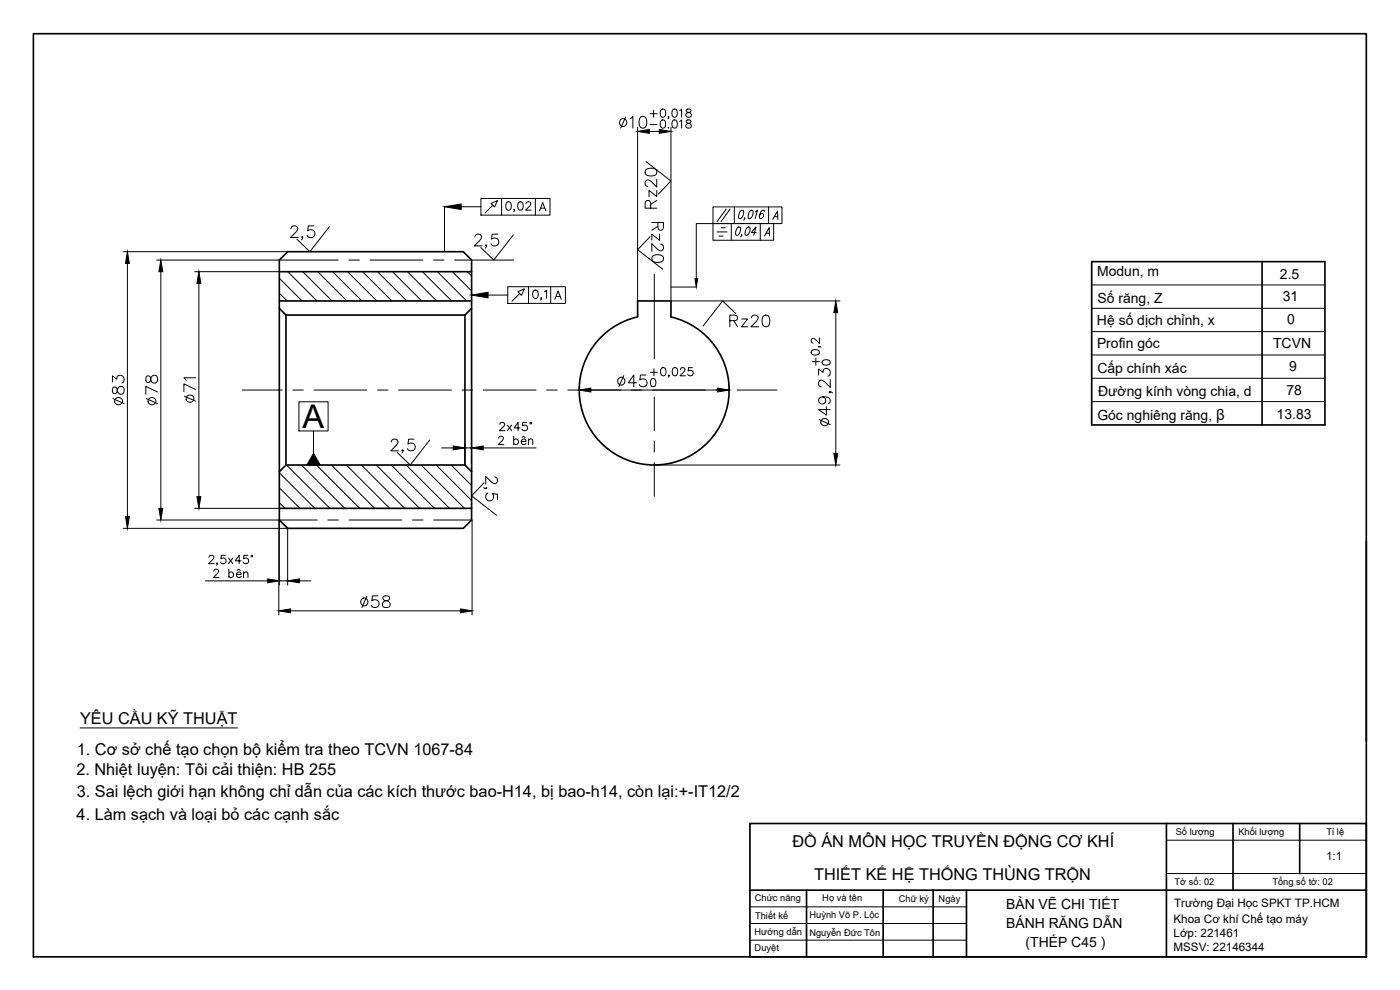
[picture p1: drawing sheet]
<svg xmlns="http://www.w3.org/2000/svg" width="420mm" height="297mm" viewBox="0 0 420 297" stroke-linecap="round" stroke-linejoin="round" font-family="sans-serif">
<!-- layer: CEN -->
<g fill="none" stroke="#000" stroke-width=".3">
<path d="M83.8 78h17.7M104.7 78h3.2M111 78h15.9M130.1 78h3.2M136.4 78h17.7M196.4 82.3v25.4M72.7 117h12M87.9 117h3.1M94.2 117h15.9M113.3 117h3.1M119.6 117h15.9M138.7 117h3.1"/>
<path d="M145 117h15.9M164.1 117h3.1M170.4 117h15.9M189.5 117h3.1M195.8 117h15.9M196.4 119.2v10.1M214.9 117h3.1M221.2 117h12M196.4 132.5v3.1M196.4 138.8v10.1M83.8 156h11.4M98.4 156h3.2"/>
<path d="M104.7 156h15.9M123.8 156h3.2M130.1 156h11.4"/>
</g>
<!-- layer: HAT -->
<g fill="none" stroke="#000" stroke-width=".3">
<path d="M83.8 88l2.4 2.3M83.8 83.5l6.8 6.8M86.4 81.5l8.7 8.8M90.9 81.5l8.7 8.8M95.3 81.5l8.8 8.8M99.8 81.5l8.8 8.8M104.3 81.5l8.8 8.8M108.8 81.5l8.8 8.8M113.3 81.5l8.8 8.8M117.8 81.5l8.8 8.8M122.3 81.5l8.8 8.8M126.8 81.5l8.8 8.8"/>
<path d="M131.3 81.5l8.7 8.8M135.8 81.5l5.7 5.8M140.3 81.5l1.2 1.3M86 139.5l13 13M90.5 139.5l13 13M95 139.5l13 13M99.5 139.5l13 13M103.9 139.5l13.1 13M108.4 139.5l13 13M112.9 139.5l13 13M117.4 139.5l13 13M121.9 139.5l13 13"/>
<path d="M126.4 139.5l13 13M130.9 139.5l10.6 10.7M135.4 139.5l6.1 6.2M83.8 150.8l1.7 1.7M83.8 146.3l6.2 6.2M83.8 141.8l10.7 10.7"/>
</g>
<!-- layer: BOL -->
<path d="M83.8 81.5h57.7M83.8 92.5v49M83.8 90.3h57.7M85.8 94.5l-2-2v-14.5l2.5-2.5h52.7l2.5 2.5v14.5l-2 2M85.8 94.5h53.7M85.8 94.5v45M139.5 94.5v45M141.5 92.5v49M191.4 95.1v-4.8h10v4.8a22.5 22.5 0 0 1 13.5 34.6 22.5 22.5 0 0 1-37.2 0 22.5 22.5 0 0 1 13.7-34.6M85.8 139.5l-2 2v14.5l2.5 2.5h52.7l2.5-2.5v-14.5l-2-2M85.8 139.5h53.7M83.8 152.5h57.7" fill="none" stroke="#000" stroke-width=".5"/>
<!-- layer: DIM -->
<g fill="none" stroke="#000" stroke-width=".3">
<path d="M187.8 35.1l-1.5 3.3M189.1 35.6l.8-.7v3.5M191.4 38.2v52.1M192.3 35.1a1.13 1.13 0 0 1 1.6 .5 2.89 2.89 0 0 1-.3 2.7 1.14 1.14 0 0 1-1.7-.5 2.85 2.85 0 0 1 .4-2.7zM194.9 39.4h3M195.1 34.1h2.1M195.1 37.4h2.1M196.2 33.1v2.1M198.5 32.8a.79 .79 0 0 1 1.2 .4 1.23 1.23 0 0 1-.9 2 1.56 1.56 0 0 1-.3-2.4zM198.5 36.1a.79 .79 0 0 1 1.2 .3 1.24 1.24 0 0 1-.9 2 1.57 1.57 0 0 1-.3-2.3zM200.6 38.2v.2l.1-.1M200.7 35h-.2h.2l-.2 .6"/>
<path d="M201.4 38.2v52.1h50.7M202 32.8a.79 .79 0 0 1 1.2 .4 1.23 1.23 0 0 1-.9 2 1.56 1.56 0 0 1-.3-2.4zM202 36.1a.79 .79 0 0 1 1.2 .3 1.24 1.24 0 0 1-.9 2 1.57 1.57 0 0 1-.3-2.3zM204 33.2l.6-.5v2.5M204 36.4l.6-.4v2.4M206.1 32.8a.49 .49 0 0 0 .2 .9 .88 .88 0 0 1 1 .3 .88 .88 0 0 1-.1 1l-.8 .2a.7 .7 0 0 1-.6-.8 .7 .7 0 0 1 .7-.6l.5-.1a.49 .49 0 0 0 .2-.9zM206.1 36.1a.5 .5 0 0 0 .2 .8 .88 .88 0 0 1 1 .4 .88 .88 0 0 1-.1 1l-.8 .1a.7 .7 0 0 1-.6-.7 .7 .7 0 0 1 .7-.7l.5-.1a.5 .5 0 0 0 .2-.8zM37 75.5h49.3M38.2 79v76M47 78h36.8M48.3 81.5v71M58.4 81.5h25.4"/>
<path d="M59.7 85v64M250.8 93.8v42.2M173.8 115.8v1.2M177.3 117h38M187.2 112.7l-1.5 3.3M191 114.9h-2.5l1.7-2.4v3.5M193.9 112.5h-1.7l-.2 1.5a1.23 1.23 0 0 1 1.9 0 1.23 1.23 0 0 1-.2 1.8 1.23 1.23 0 0 1-1.8-.4M195.2 111.7h2.1M195.6 113.7a.79 .79 0 0 1 1.1 .3 1.23 1.23 0 0 1-.8 2 1.56 1.56 0 0 1-.3-2.3zM196.3 110.7v2.1M198.6 110.4a.79 .79 0 0 1 1.2 .4 1.25 1.25 0 0 1-.9 2 1.55 1.55 0 0 1-.3-2.4zM200.8 112.6h-.2h.2l-.2 .6"/>
<path d="M202.1 110.4a.81 .81 0 0 1 1.2 .4 1.24 1.24 0 0 1-.9 2 1.57 1.57 0 0 1-.3-2.4zM204.2 110.9l.5-.6h.4l.5 .5-.4 .8-1.1 1.2h1.6M207.8 110.3h-1.2l-.1 1.1a.87 .87 0 0 1 1.3-.1 .87 .87 0 0 1-.1 1.3 .87 .87 0 0 1-1.3-.3M218.8 115.8v1.2M243.6 105.2a1.55 1.55 0 0 1 2.3 .4v.2a1.42 1.42 0 0 1-2.5 0zM243.8 108.5h2.1M244.8 107.5v2.1M245.7 112.6v-1.9l1.3 1a1.12 1.12 0 0 1 1.3-1.2 1.12 1.12 0 0 1 .9 1.6l-.2 .5-.5 .3M245.8 104v.2v-.2l.6 .2M245.9 101.4v1.6l-1.2-1.1-.8-.4-.3 .2-.2 .7 .6 .5M246.8 119.1a1.09 1.09 0 0 1 1 1.4 1.09 1.09 0 0 1-1.7 .5 1.09 1.09 0 0 1 .1-1.8 3.2 3.2 0 0 1 2.8 .4 1.05 1.05 0 0 1-.3 1.5M246.8 108.3a1.56 1.56 0 0 1 2.4 .3v.3a1.41 1.41 0 0 1-2.5 0z"/>
<path d="M249 117.6l.2 .1-.2 .2-.2-.2 .2-.1 .8 .3M249.2 113.9v2.3l-1.7-1.6a1.06 1.06 0 0 0-1.7-.2l-.1 1 .3 .5 .5 .2M132.5 134.4h3.5M139.5 133.1v6.4M139.5 134.4h2M141.5 133.1v8.4M145 134.4h15.9M149.6 131.5l.5-.6 .9 .2a.78 .78 0 0 1-.3 1.1l-1.2 1.2h1.7M150 127.3l.5-.6 .8 .3a.76 .76 0 0 1-.2 1l-1.2 1.2h1.7M152.3 127.6l1.3 1.6M153.6 127.6l-1.3 1.6M154.2 132.1a.8 .8 0 0 1 1.1-.1 .8 .8 0 0 1 0 1.2 .8 .8 0 0 1-1.1-.2"/>
<path d="M154.2 130.9v2.5M156.1 128.4h-1.8l1.2-1.7v2.5M156.4 132.4h1.5a.77 .77 0 0 0-1.1-.6 .77 .77 0 0 0-.3 1.2 .75 .75 0 0 0 1.4 0M156.7 131.3l.5-.4 .4 .4M158.1 126.7h-1.2l-.1 1.1a.88 .88 0 0 1 1.3 0 .88 .88 0 0 1-.1 1.3 .88 .88 0 0 1-1.3-.3M158.6 132.2l.6-.5 .6 .1 .1 1.6M158.6 131.7v1.7M196.4 139.5h55.7M245.8 125.9l3.4 1.5M248 122.1v2.5l-2.3-1.7h3.5M37 158.5h49.3v17M47 156h36.8v19.5"/>
<path d="M58.4 152.5h25.4M83.7 156v28.5M141.7 156v28.5M61.6 174.3h18.7M62.7 167.2l.5-.6 .7 .1 .3 .4-.4 .8-1.2 1.2h1.7M64.2 171.4l.4-.6h.5l.5 .5-.4 .8-1.2 1.2h1.7M65.2 169h-.2h.2l-.2 .6M67.6 166.6h-1.2l-.1 1.1a.88 .88 0 0 1 1.3 0 .88 .88 0 0 1-.1 1.3 .88 .88 0 0 1-1.3-.4M68.6 167.4l1.3 1.7M68.7 172a.8 .8 0 0 1 1.2-.1 .8 .8 0 0 1 0 1.1 .8 .8 0 0 1-1.2-.1M68.7 170.8v2.5M69.9 167.4l-1.3 1.7"/>
<path d="M71 172.3h1.4a.77 .77 0 0 0-1.1-.6 .77 .77 0 0 0-.2 1.2 .75 .75 0 0 0 1.3 0M71.2 171.1l.5-.3 .4 .3M72.4 168.3h-1.8l1.2-1.7v2.5M73.1 172.1l.6-.5 .6 .1 .1 1.6M73.1 171.6v1.7M74.4 166.6h-1.2l-.1 1.1a.88 .88 0 0 1 1.3 0 .88 .88 0 0 1-.1 1.3 .88 .88 0 0 1-1.3-.4M83.8 174.3h2.5M89.8 174.3h3.5M87.2 183.3h51"/>
<circle cx="187" cy="36.7" r="1.15"/>
<circle cx="186.5" cy="114.3" r="1.16"/>
<circle cx="159.3" cy="127" r=".24"/>
<circle cx="247.5" cy="126.6" r="1.15"/>
<circle cx="75.6" cy="166.8" r=".24"/>
</g>
<g fill="#000" stroke="#000" stroke-width=".3">
<path d="M191.4 39.4l3.5-.6v1.2zM197.9 38.8l3.5 .6-3.5 .6zM38.2 75.5l.6 3.5h-1.1zM48.3 78l.6 3.5h-1.2zM59.7 81.5l.6 3.5h-1.2zM250.8 90.3l.6 3.5h-1.1zM173.8 117l3.5-.6v1.2zM215.3 116.4l3.5 .6-3.5 .6zM136 133.8l3.5 .6-3.5 .6zM141.5 134.4l3.5-.6v1.2zM250.3 136h1.1l-.6 3.5zM37.7 155h1.1l-.6 3.5z"/>
<path d="M47.7 152.5h1.2l-.6 3.5zM59.1 149h1.2l-.6 3.5zM80.3 173.7l3.5 .6-3.5 .6zM86.3 174.3l3.5-.6v1.2zM83.7 183.3l3.5-.6v1.2zM138.2 182.7l3.5 .6-3.5 .6z"/>
</g>
<!-- layer: SYM -->
<g fill="none" stroke="#000" stroke-width=".3">
<path d="M144.3 59.5h20.8v5h-20.8zM150.5 59.5v5M160.7 59.5v5M193.9 48.5l7.5 5.8-3.8 3.9M98.8 68l-5.8 7.5-3.9-3.7M133.4 62v13.5M138.4 62h5.9M147.9 61.6l.5 .5 .9-1.9-1.9 .8 .5 .6-2.3 2.3M152.1 60.7a.82 .82 0 0 1 1.2 .3 1.26 1.26 0 0 1-.8 2.1 1.59 1.59 0 0 1-.4-2.4zM154 70.5l-5.8 7.5-3.9-3.7M154.4 62.9h-.2h.2l-.2 .6M155.7 60.7a.81 .81 0 0 1 1.2 .3 1.26 1.26 0 0 1-.8 2.1 1.6 1.6 0 0 1-.4-2.4z"/>
<path d="M157.9 61.1l.4-.5 .9 .2a.78 .78 0 0 1-.3 1.1l-1.2 1.2h1.7M161.9 63.3l1-2.5 .9 2.5M162.3 62.5h1.2M195.1 71l-3.7 3.9 7.5 5.9M214 62.1h20.7v5h-20.7zM214 67.1h18.2v5h-18.2zM214 67.1h-5v16.5M215.2 69.6h3M215.8 70.8h1.2M216.5 68.3h1.2M217.9 62.7l-2.7 3.8M219.1 62.7l-2.7 3.8"/>
<path d="M219.5 67.1v5M220.4 62.1v5M221.4 68.2h.8v1a1.45 1.45 0 0 1-1.1 1.4l-.4-.5 .1-.6zM222.3 63.2h.8v1a1.48 1.48 0 0 1-1.1 1.4l-.4-.5 .1-.6zM222.6 70.5h-.2h.2l-.3 .6M223.5 65.5h-.2h.2l-.3 .6M224.3 68.2h.7l.1 1a1.45 1.45 0 0 1-1.2 1.4l-.2-.1-.1-1zM225.2 63.2h.8v1a1.48 1.48 0 0 1-1.2 1.4l-.3-.5 .1-.6zM226.7 63.6l.6-.5-.7 2.5M226.9 69.8h-1.4l1.4-1.7-.7 2.5M228.2 67.1v5M229.4 63.5v-.3l-.5-.1a2.2 2.2 0 0 0-.9 2.4 .79 .79 0 0 0 1.1-.4 .79 .79 0 0 0-.4-1.1l-.8 .8"/>
<path d="M229.4 70.8l1.4-2.5 .1 2.5M229.9 70h1M230.7 62.1v5M231.9 65.8l1.4-2.5 .1 2.5M232.4 65h1M146.5 88.5h5.9M152.4 86h17.3v5h-17.3zM156 88.1l.5 .5 .9-1.9-2 .8 .6 .6-2.4 2.3M158.6 86v5M160.2 87.2a.81 .81 0 0 1 1.2 .3 1.17 1.17 0 0 1 .1 1.4 1.17 1.17 0 0 1-1.3 .5 1.93 1.93 0 0 1 0-2.2zM162.5 89.4h-.3h.3l-.3 .6M163.4 87.5l.6-.5v2.5"/>
<path d="M165.3 86v5M166.5 89.8l1-2.5 .9 2.5M166.9 88.9h1.2M201.4 86.1h7.5M220.8 94.1l-3.9-3.8-5.9 7.5M89.7 120.6h8.8v8.7h-8.8zM129 132l-5.9 7.5-3.9-3.7M145.3 144.9l-3.8 3.9 7.5 5.8"/>
</g>
<!-- layer: 0 -->
<path d="M94.1 136l2 3.5h-4z" fill="#000" stroke="#000" stroke-width=".3"/>
<path d="M94.1 129.3v6.7" fill="none" stroke="#000" stroke-width=".3"/>
<!-- layer: SYM -->
<path d="M133.4 62l5-.8v1.7zM141.5 88.5l5-.8v1.7zM208.6 83.6h.8l-.4 2.5z" fill="#000" stroke="#000" stroke-width=".3"/>
<!-- layer: BOX -->
<g fill="none" stroke="#000" stroke-width=".5">
<path d="M10 10.1h400.1v277h-400.1zM327.6 78.5h70v49h-70zM378.8 78.5v49M410.1 162.4v59.8M225.1 247.1h185v40h-185zM350.1 247.1v40M370 247.1v20M390 247.1v15M225.1 267.1h185M242.1 267.1v20M265 267.1v20M280 267.1v20"/>
<path d="M290 267.1v20"/>
</g>
<!-- layer: TXT -->
<path d="M24 218.4h47.3" fill="none" stroke="#000" stroke-width=".3"/>
<!-- layer: BOX -->
<path d="M327.6 85.5h70M327.6 92.5h70M327.6 99.5h70M327.6 106.5h70M327.6 113.5h70M327.6 120.5h70M350.1 252.1h60M225.1 277.1h64.9M225.1 272.1h64.9M350.1 262.1h60M225.1 282.1h64.9" fill="none" stroke="#000" stroke-width=".3"/>
<text font-size="9.8" x="90.8" y="128.4">A</text>
<g font-size="7.9">
<text x="141.1" y="75.8">2,5</text>
<text x="116.1" y="137.2">2,5</text>
<text x="150.3" y="151.3" transform="rotate(-90 150.3 151.3)">2,5</text>
</g>
<text font-size="7.5" x="86.1" y="73">2,5</text>
<g font-size="7.1">
<text x="197.9" y="63.9" transform="rotate(-90 197.9 63.9)">Rz20</text>
<text x="200" y="80.1" transform="rotate(-90 200 80.1)">Rz20</text>
<text x="38.1" y="122.8" transform="rotate(-90 38.1 122.8)">83</text>
<text x="48.3" y="122.8" transform="rotate(-90 48.3 122.8)">78</text>
<text x="59.6" y="122.1" transform="rotate(-90 59.6 122.1)">71</text>
<text x="106.9" y="183.4">58</text>
</g>
<text font-size="6.6" x="217.7" y="99.1">Rz20</text>
<g font-size="4.9">
<text x="24" y="217.4">YÊU CẦU KỸ THUẬT</text>
<text x="23.1" y="226.6">1. Cơ sở chế tạo chọn bộ kiểm tra theo TCVN 1067-84</text>
<text x="22.9" y="232.6">2. Nhiệt luyện: Tôi cải thiện: HB 255</text>
<text x="23.1" y="239.2">3. Sai lệch giới hạn không chỉ dẫn của các kích thước bao-H14, bị bao-h14, còn lại:+-IT12/2</text>
<text x="23" y="245.9">4. Làm sạch và loại bỏ các cạnh sắc</text>
<text x="237.8" y="254.3">ĐỒ ÁN MÔN HỌC TRUYỀN ĐỘNG CƠ KHÍ</text>
<text x="244.3" y="263.9">THIẾT KẾ HỆ THỐNG THÙNG TRỘN</text>
</g>
<g font-size="4.2">
<text x="329.2" y="82.9">Modun, m</text>
<text x="384.1" y="83.7">2.5</text>
<text x="329.4" y="90.9">Số răng, Z</text>
<text x="384.9" y="90.3">31</text>
<text x="329.2" y="97.5">Hệ số dịch chỉnh, x</text>
<text x="386.3" y="97.1">0</text>
<text x="329.2" y="104.4">Profin góc</text>
<text x="382.1" y="104.3">TCVN</text>
<text x="329.3" y="112">Cấp chính xác</text>
<text x="386.9" y="111.4">9</text>
<text x="329.6" y="118.8">Đường kính vòng chia, d</text>
<text x="386.1" y="118.6">78</text>
<text x="329.3" y="126">Góc nghiêng răng, β</text>
<text x="383.1" y="125.7">13.83</text>
<text x="301.9" y="272.7">BẢN VẼ CHI TIẾT</text>
<text x="301.9" y="278.5">BÁNH RĂNG DẪN</text>
<text x="307.8" y="284.3">(THÉP C45 )</text>
</g>
<g font-size="3.5">
<text x="398" y="258">1:1</text>
<text x="352.4" y="272.1">Trường Đại Học SPKT TP.HCM</text>
<text x="352.2" y="276.9">Khoa Cơ khí Chế tạo máy</text>
<text x="352.2" y="281">Lớp: 221461</text>
<text x="352.2" y="285.2">MSSV: 22146344</text>
</g>
<g font-size="2.8">
<text x="352.9" y="250.6">Số lượng</text>
<text x="371.6" y="250.6">Khối lượng</text>
<text x="398.1" y="250.5">Tỉ lệ</text>
<text x="352.5" y="265.5">Tờ số: 02</text>
<text x="381.9" y="265.5">Tổng số tờ: 02</text>
<text x="226.5" y="270.3">Chức năng</text>
<text x="226.6" y="275.7">Thiết kế</text>
<text x="242.9" y="275.4">Huỳnh Võ P. Lộc</text>
<text x="246.8" y="270.2">Họ và tên</text>
<text x="269.8" y="270.6">Chữ ký</text>
<text x="281.7" y="270.6">Ngày</text>
<text x="226.5" y="280.7">Hướng dẫn</text>
<text x="242.9" y="280.8">Nguyễn Đức Tôn</text>
<text x="226.5" y="285.2">Duyệt</text>
</g>
</svg>
